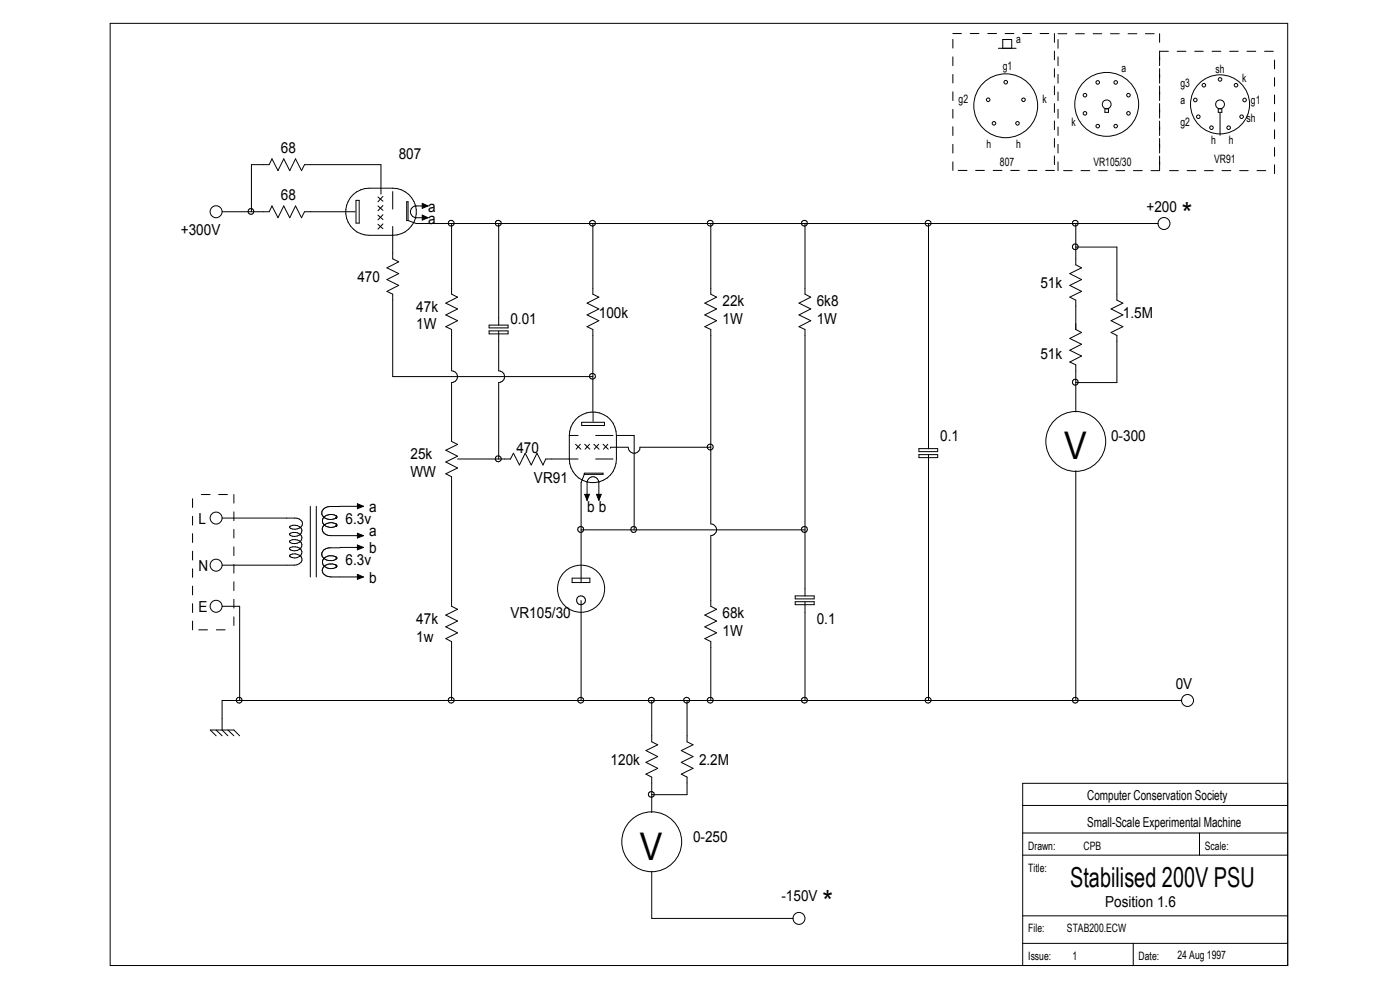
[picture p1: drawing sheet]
<svg xmlns="http://www.w3.org/2000/svg" width="297mm" height="210mm" viewBox="0 0 297 210" stroke-linecap="round" stroke-linejoin="round" font-family="sans-serif">
<g fill="none" stroke="#000" stroke-width=".21">
<path d="M23.4 5h249.8v199.8h-249.8zM202.1 8.3v1.9M202.1 12.1v1.8M202.1 15.8v1.8M202.1 19.5v1.8M202.1 7.1h1.9M205.8 7.1h1.9M209.5 7.1h1.9M211.8 10.2h3.8M212.7 10.2v-1.8h1.9v1.8M213.2 7.1h1.9M217 7.1h1.8"/>
<path d="M220.6 7.1h1.9M223.7 7.1v1.9M223.7 10.8v1.9M223.7 14.6v1.8M223.7 18.2v1.9M224.5 8.4v1.8M224.5 12.1v1.8M224.5 15.8v1.9M224.5 19.5v1.8M224.5 7.2h1.8M228.2 7.2h1.8M231.9 7.2h1.8"/>
<path d="M235.6 7.2h1.8M239.3 7.2h1.9M243 7.2h1.9M246 7.2v1.8M246 10.8v3.1M246 14.6v3.1M246 18.2v3.1M246 10.9h1.9M249.7 10.9h1.9M253.4 10.9h1.9M257.1 10.9h1.9M260.9 10.9h1.8"/>
<path d="M264.5 10.9h1.9M268.3 10.9h1.8M270.4 12.7v1.9M270.4 16.5v1.8M202.1 23.2v1.9M202.1 26.9v1.8M202.1 30.6v1.9M202.1 34.3v1.9M203.3 36.2h1.8M207 36.2h1.8M210.7 36.2h1.9M214.4 36.2h1.8"/>
<path d="M218.1 36.2h1.9M221.8 36.2h1.9M223.7 22v1.8M223.7 25.7v1.8M223.7 29.4v1.8M223.7 33.1v1.8M224.5 23.2v1.9M224.5 26.9v1.8M224.5 30.6v1.9M224.5 34.3v1.9M225.6 36.2h1.9M229.3 36.2h1.9"/>
<path d="M233 36.2h1.9M234.4 23.1h.8v.7h-.8zM236.7 36.2h1.9M240.5 36.2h1.8M246 22v3.1M246 25.7v3M246 29.4v3.1M246 33.1v3.1h-1.8M248.1 36.2h1.9M251.8 36.2h1.9M255.5 36.2h1.9M258.4 23.1h.8v.7h-.8z"/>
<path d="M258.8 24v4.7M259.2 36.2h1.9M263 36.2h1.8M266.7 36.2h1.8M270.4 20.2v1.8M270.4 23.9v1.8M270.4 27.6v1.8M270.4 31.3v1.8M270.4 35v1.8M47.1 44.9h10l.6-1.2 1.3 2.5 1.2-2.5 1.3 2.5 1.2-2.5 1.3 2.5 .6-1.3h8.7M73.4 44.9h2M75 41.2a5 5 0 0 1 3.3-1.3h5a5 5 0 0 1 5 5 5 5 0 0 1-5 5h-5a5 5 0 0 1-4.6-3.2 5 5 0 0 1 1.3-5.5z"/>
<path d="M75.5 42.5h.7v4.8h-.7zM80.2 47.6l1 .9M80.2 45.6l1 1M80.2 43.7l1 .9M80.2 41.8l1 .9M80.8 41.2v-6.3h-16.2l-.6 1.3-1.3-2.5-1.2 2.5-1.3-2.5-1.2 2.5-1.3-2.5-.6 1.2h-3.8v10M81.2 47.5l-1 1.1M81.2 45.6l-1 1.1M81.2 43.6l-1 1.1M81.2 41.7l-1 1.1M83.3 40.6v3.8M83.3 48v6.9l1.3 .6-2.5 1.3 2.5 1.2-2.5 1.3 2.5 1.2-2.5 1.3 1.2 .6v17.5h42.5"/>
<path d="M86.3 42.8h.3v4h-.3zM86.6 46.8l1.7 .6h157.4M89.6 43.1l1.2 .6-1.2 .5zM89.6 45.6l1.2 .6-1.2 .5zM90.8 43.7h-2.5a1.25 1.25 0 0 0-1.2 1.2 1.25 1.25 0 0 0 1.2 1.3h2.5M95.8 47.4v15l1.3 .6-2.5 1.3 2.5 1.2-2.5 1.3 2.5 1.2-2.5 1.3 1.2 .6v8.8a1.25 1.25 0 0 1 1.2 1.2 1.25 1.25 0 0 1-1.2 1.3v12.4l1.3 .7-2.5 1.2 2.5 1.3-2.5 1.2 2.5 1.3-2.5 1.2 1.2 .6v27.5l1.3 .6-2.5 1.3 2.5 1.2-2.5 1.3 2.5 1.2-2.5 1.3 1.2 .6v12.5M105.8 47.4v21.6M125.8 47.4v15l1.2 .6-2.5 1.3 2.5 1.2-2.5 1.3 2.5 1.2-2.5 1.3 1.3 .6v17.5M150.8 47.4v15l1.2 .6-2.5 1.3 2.5 1.2-2.5 1.3 2.5 1.2-2.5 1.3 1.3 .6v41.2a1.25 1.25 0 0 1 1.2 1.3 1.25 1.25 0 0 1-1.2 1.2v15l1.2 .6-2.5 1.3 2.5 1.2-2.5 1.3 2.5 1.2-2.5 1.3 1.3 .6v12.5M170.8 47.4v15l1.2 .6-2.5 1.3 2.5 1.2-2.5 1.3 2.5 1.2-2.5 1.3 1.3 .6v56.5M197 47.4v47.8M228.2 47.4v8.8l1.2 .6-2.5 1.2 2.5 1.3-2.5 1.2 2.5 1.3-2.5 1.2 1.3 .7v6.2l1.2 .6-2.5 1.3 2.5 1.2-2.5 1.3 2.5 1.2-2.5 1.3 1.3 .6v10"/>
<path d="M228.2 52.4h8.7v11.3l1.3 .6-2.5 1.2 2.5 1.3-2.5 1.2 2.5 1.3-2.5 1.2 1.2 .7v10h-8.7M103.8 69h4v.6h-4zM103.8 70.2h4v.6h-4zM105.8 70.2v8.5a1.25 1.25 0 0 1 1.2 1.2 1.25 1.25 0 0 1-1.2 1.3v16.2M97.1 97.4h11.2l.6-1.3 1.3 2.5 1.2-2.5 1.3 2.5 1.2-2.5 1.3 2.5 .6-1.2h6.8M120.8 92.4a5 5 0 0 1 5-5 5 5 0 0 1 5 5M120.8 92.4v5a5 5 0 0 0 5 5 5 5 0 0 0 5-5v-5M120.8 92.4h1.8M122.1 94.2l1.1 1.1M123.1 94.2l-.9 1.1M123.4 89.6h4.8v.7h-4.8zM124 94.2l1.1 1.1"/>
<path d="M125.1 94.2l-1 1.1M125.8 87.5v1.9M126 94.2l1.1 1.1M126.4 92.4h3.6M126.4 97.4h3.6M127 94.2l-.9 1.1M127.9 94.2l1.1 1.1M128.9 94.2l-.9 1.1M129.5 94.9h.1M129.5 94.9h3.8a1.25 1.25 0 0 0 1.2 1.3 1.25 1.25 0 0 0 1.3-1.3h15M130.8 92.4h3.7v20M194.9 95.2h4v.6h-4z"/>
<path d="M194.9 96.4h4v.7h-4zM197 96.5v52.1M228.2 99.9v48.7M40.9 105.8v1.9M40.9 109.5v1.9M40.9 113.2v1.9M40.9 116.9v1.9M42.7 104.9h1.9M46.4 104.9h1.9M47.1 109.9h15.4a1.24 1.24 0 0 1 1.3 .5 1.24 1.24 0 0 1 .1 1.4 2.14 2.14 0 0 1-2.3 .3M49.6 104.9v1.8M49.6 108.6v1.8"/>
<path d="M49.6 112.3v1.8M49.6 116v1.9M49.6 119.7v1.9M61.6 117.7a1.77 1.77 0 0 1 2.5 .8 1.34 1.34 0 0 1-1.7 1.4h-15.3M61.6 113.6l-.2-.4a1.79 1.79 0 0 1 2.7 .8 1.59 1.59 0 0 1-2.5 1.1M61.6 112.1l-.2-.4a1.79 1.79 0 0 1 2.7 .7 1.59 1.59 0 0 1-2.5 1.2M61.6 115.1l-.2-.3a1.79 1.79 0 0 1 2.7 .7 1.59 1.59 0 0 1-2.5 1.1M61.6 116.6l-.2-.3a1.79 1.79 0 0 1 2.7 .7 1.56 1.56 0 0 1-2.5 1.1M61.6 117.6l-.2 .2 .2 .3M65.8 107.4v15M67.1 107.4v15M71.2 118.1a2.01 2.01 0 0 0-2.8 .9 1.76 1.76 0 0 0 2.4 1.6l.5-.2"/>
<path d="M71.2 118.1l.2 .1v.3l-.2 .1M71.2 111.1h.1M71.2 119.8h.1M71.2 111.6h.1M71.2 111.1l.3 .2M71.2 111.1a2.03 2.03 0 0 0-2.8 1 1.58 1.58 0 0 0 1.6 1.5h7.1M71.2 119.8l.2 .2v.2l-.2 .1M71.2 119.8a2.17 2.17 0 0 0-2.4 .3 1.29 1.29 0 0 0-.3 1.5 1.29 1.29 0 0 0 1.3 .7l7.3 .1M71.3 111.5h.1M71.4 111.5h.1M71.4 109.8h.1M71.4 109.5h.1"/>
<path d="M71.4 118.2h.1M71.4 111.4h.1M71.4 111.3h.1M71.4 109.7h.1M71.4 109.5l-.2-.2a1.79 1.79 0 0 0-2.8 1.4 2.09 2.09 0 0 0 2.9 .9M71.4 109.5v.2M71.4 111.3v.2M71.4 109.7l-.2 .2M71.4 109.6h.1M71.4 118.4h.1M71.4 118.3h.1M71.5 111.3h.1"/>
<path d="M71.5 109.6h.1M71.5 111.4l-.3 .2M71.5 109.6l-.1 .1M72.1 107.4l-2.3 .1a1.34 1.34 0 0 0-1.5 1.3 1.34 1.34 0 0 0 1.5 1.4h.5l.9-.3M72.1 116.2h-2.3a1.61 1.61 0 0 0-1.6 1.4 1.63 1.63 0 0 0 1.6 1.3h.7l.7-.2M72.1 107.4h5M72.1 116.1h5M75.8 106.8l1.3 .6-1.3 .5zM75.8 113.1l1.3 .5-1.3 .5zM75.8 115.6l1.3 .5-1.3 .5zM123.3 112.4h47.5M124 100.4h3.9v.2h-3.9z"/>
<path d="M124 100.6l-.7 1.8v21.2M124 104.9h1.1l-.6 1.2zM124.5 106.1v-3.7a1.25 1.25 0 0 1 1.3-1.3 1.25 1.25 0 0 1 1.2 1.3v3.7M126.5 104.9h1.1l-.6 1.2zM40.9 120.6v1.9M40.9 124.3v1.9M40.9 128.1v1.8M40.9 131.7v1.9M42.2 133.6h1.8M45.9 133.6h1.9M47.1 128.6h3.7v20M49.6 123.4v1.9"/>
<path d="M49.6 127.1v1.9M49.6 130.9v1.8M71.3 120.3l-.1 .1M71.4 120h.1M71.4 120.1h.1M71.4 120l.1 .1M75.8 121.8l1.3 .6-1.3 .5zM121.4 122.6h3.7v1h-3.7zM123.3 127.4v21.2M168.7 126.4h4v.6h-4zM168.7 127.6h4v.7h-4zM170.8 127.7v20.9"/>
<path d="M45.8 156.1l-1.2-1.2h5l1.2 1.2M45.8 154.9l1.3 1.2M48.3 154.9l1.3 1.2M138.3 148.6v8.8l1.2 .6-2.5 1.2 2.5 1.3-2.5 1.2 2.5 1.3-2.5 1.2 1.3 .6v7.5M145.8 148.6v8.8l1.2 .6-2.5 1.2 2.5 1.3-2.5 1.2 2.5 1.3-2.5 1.2 1.3 .6v3.8h-7.5M250.7 148.6h-203.6v6.3l1.2 1.2M217 176.7h56.2M217 170.9h56.2M254.5 176.7v4.7M273.2 166.2h-56.2v38.6M138.3 184.8v10h30M217 194.3h56.2"/>
<path d="M217 181.4h56.2M217 200.1h56.2M240.4 200.1v4.7"/>
<circle cx="213.4" cy="17.4" r=".38"/>
<circle cx="232.9" cy="17.5" r=".38"/>
<circle cx="236.7" cy="17.5" r=".38"/>
<circle cx="255.4" cy="18.1" r=".38"/>
<circle cx="258.8" cy="16.8" r=".38"/>
<circle cx="262.2" cy="18.1" r=".38"/>
<circle cx="209.6" cy="21.2" r=".38"/>
<circle cx="210.9" cy="26.2" r=".38"/>
<circle cx="213.4" cy="22.4" r="6.8"/>
<circle cx="215.9" cy="26.2" r=".38"/>
<circle cx="217.1" cy="21.2" r=".38"/>
<circle cx="230.2" cy="24" r=".38"/>
<circle cx="230.2" cy="20.2" r=".38"/>
<circle cx="232.9" cy="26.7" r=".38"/>
<circle cx="234.8" cy="22.1" r=".94"/>
<circle cx="234.8" cy="22.1" r="6.8"/>
<circle cx="236.7" cy="26.7" r=".38"/>
<circle cx="239.4" cy="24" r=".38"/>
<circle cx="239.4" cy="20.2" r=".38"/>
<circle cx="253.6" cy="21.2" r=".38"/>
<circle cx="254.2" cy="24.8" r=".38"/>
<circle cx="257" cy="27.1" r=".38"/>
<circle cx="258.8" cy="22.1" r=".94"/>
<circle cx="258.8" cy="22.1" r="6.3"/>
<circle cx="260.6" cy="27.1" r=".38"/>
<circle cx="263.4" cy="24.8" r=".38"/>
<circle cx="264" cy="21.2" r=".38"/>
<circle cx="45.8" cy="44.9" r="1.27"/>
<circle cx="53.2" cy="44.9" r=".62"/>
<circle cx="95.7" cy="47.3" r=".63"/>
<circle cx="105.7" cy="47.3" r=".63"/>
<circle cx="125.7" cy="47.3" r=".63"/>
<circle cx="150.7" cy="47.3" r=".63"/>
<circle cx="170.6" cy="47.3" r=".63"/>
<circle cx="196.9" cy="47.3" r=".63"/>
<circle cx="228.1" cy="47.3" r=".62"/>
<circle cx="228.1" cy="52.3" r=".62"/>
<circle cx="246.9" cy="47.4" r="1.27"/>
<circle cx="125.7" cy="79.8" r=".63"/>
<circle cx="105.7" cy="97.3" r=".64"/>
<circle cx="150.7" cy="94.8" r=".64"/>
<circle cx="228.1" cy="81.1" r=".62"/>
<circle cx="228.2" cy="93.6" r="6.3"/>
<circle cx="45.8" cy="109.9" r="1.27"/>
<circle cx="45.8" cy="119.9" r="1.27"/>
<circle cx="123.2" cy="112.3" r=".64"/>
<circle cx="134.4" cy="112.3" r=".63"/>
<circle cx="170.6" cy="112.3" r=".64"/>
<circle cx="45.8" cy="128.6" r="1.27"/>
<circle cx="123.2" cy="127.3" r=".95"/>
<circle cx="123.3" cy="124.9" r="5"/>
<circle cx="50.7" cy="148.5" r=".62"/>
<circle cx="95.7" cy="148.5" r=".63"/>
<circle cx="123.2" cy="148.5" r=".63"/>
<circle cx="138.2" cy="148.5" r=".63"/>
<circle cx="145.7" cy="148.5" r=".63"/>
<circle cx="150.7" cy="148.5" r=".63"/>
<circle cx="170.6" cy="148.5" r=".63"/>
<circle cx="196.9" cy="148.5" r=".63"/>
<circle cx="228.1" cy="148.5" r=".62"/>
<circle cx="251.9" cy="148.6" r="1.27"/>
<circle cx="138.2" cy="168.5" r=".63"/>
<circle cx="138.3" cy="178.6" r="6.3"/>
<circle cx="169.5" cy="194.8" r="1.27"/>
</g>
<path d="M89.6 43.1l1.2 .6-1.2 .5zM89.6 45.6l1.2 .6-1.2 .5zM75.8 106.8l1.3 .6-1.3 .5zM75.8 113.1l1.3 .5-1.3 .5zM75.8 115.6l1.3 .5-1.3 .5zM124 104.9h1.1l-.6 1.2zM126.5 104.9h1.1l-.6 1.2zM75.8 121.8l1.3 .6-1.3 .5z" fill="#000"/>
<g font-size="8.1">
<text x="225.7" y="97.4">V</text>
<text x="135.8" y="182.3">V</text>
</g>
<g font-size="6.5">
<text x="250.7" y="47.4">*</text>
<text x="174.5" y="193.5">*</text>
</g>
<text font-size="5.8" x="227" y="188.2">Stabilised 200V PSU</text>
<g font-size="3.2">
<text x="59.6" y="32.4">68</text>
<text x="84.6" y="33.7">807</text>
<text x="59.6" y="42.4">68</text>
<text x="90.8" y="44.9">a</text>
<text x="90.8" y="47.4">a</text>
<text x="243.2" y="44.9">+200</text>
<text x="38.4" y="49.9">+300V</text>
<text x="75.8" y="59.9">470</text>
<text x="153.3" y="64.9">22k</text>
<text x="173.3" y="64.9">6k8</text>
<text x="220.7" y="61.2">51k</text>
<text x="88.3" y="66.2">47k</text>
<text x="88.3" y="69.9">1W</text>
<text x="108.3" y="68.7">0.01</text>
<text x="127" y="67.4">100k</text>
<text x="153.3" y="68.7">1W</text>
<text x="173.3" y="68.7">1W</text>
<text x="238.2" y="67.4">1.5M</text>
<text x="220.7" y="76.2">51k</text>
<text x="199.5" y="93.6">0.1</text>
<text x="235.7" y="93.6">0-300</text>
<text x="87.1" y="97.4">25k</text>
<text x="87.1" y="101.1">WW</text>
<text x="109.6" y="96.1">470</text>
<text x="113.3" y="102.4">VR91</text>
<text x="42.1" y="111.1">L</text>
<text x="73.3" y="111.1">6.3v</text>
<text x="78.3" y="108.6">a</text>
<text x="78.3" y="113.6">a</text>
<text x="124.5" y="108.6">b b</text>
<text x="73.3" y="119.9">6.3v</text>
<text x="78.3" y="117.4">b</text>
<text x="42.1" y="121.1">N</text>
<text x="78.3" y="123.6">b</text>
<text x="42.1" y="129.9">E</text>
<text x="108.3" y="131.1">VR105/30</text>
<text x="153.3" y="131.1">68k</text>
<text x="88.3" y="132.4">47k</text>
<text x="88.3" y="136.1">1w</text>
<text x="153.3" y="134.9">1W</text>
<text x="173.3" y="132.4">0.1</text>
<text x="249.4" y="146.1">0V</text>
<text x="129.5" y="162.3">120k</text>
<text x="148.3" y="162.3">2.2M</text>
<text x="147" y="178.6">0-250</text>
<text x="165.8" y="191.1">-150V</text>
<text x="234.4" y="192.3">Position 1.6</text>
</g>
<g font-size="2.9">
<text x="230.6" y="169.7">Computer Conservation Society</text>
<text x="230.6" y="175.5">Small-Scale Experimental Machine</text>
</g>
<g font-size="2.5">
<text x="215.6" y="9">a</text>
<text x="212.7" y="14.9">g1</text>
<text x="237.9" y="15.2">a</text>
<text x="257.9" y="15.6">sh</text>
<text x="263.5" y="17.4">k</text>
<text x="203.4" y="21.8">g2</text>
<text x="221.2" y="21.8">k</text>
<text x="250.4" y="22.1">a</text>
<text x="250.4" y="18.4">g3</text>
<text x="265.4" y="22.1">g1</text>
<text x="227.3" y="26.8">k</text>
<text x="250.4" y="26.8">g2</text>
<text x="264.5" y="25.9">sh</text>
<text x="209.3" y="31.5">h</text>
<text x="212.1" y="35.2">807</text>
<text x="215.6" y="31.5">h</text>
<text x="231.9" y="35.3">VR105/30</text>
<text x="257" y="30.6">h</text>
<text x="257.6" y="34.6">VR91</text>
<text x="260.7" y="30.6">h</text>
<text x="218.1" y="180.2">Drawn:</text>
<text x="218.1" y="184.9">Title:</text>
<text x="229.9" y="180.2">CPB</text>
<text x="255.6" y="180.2">Scale:</text>
<text x="218.1" y="197.8">File:</text>
<text x="226.4" y="197.8">STAB200.ECW</text>
<text x="218.1" y="203.6">Issue:</text>
<text x="227.5" y="203.6">1</text>
<text x="241.6" y="203.6">Date:</text>
<text x="249.8" y="203.4">24 Aug 1997</text>
</g>
</svg>
